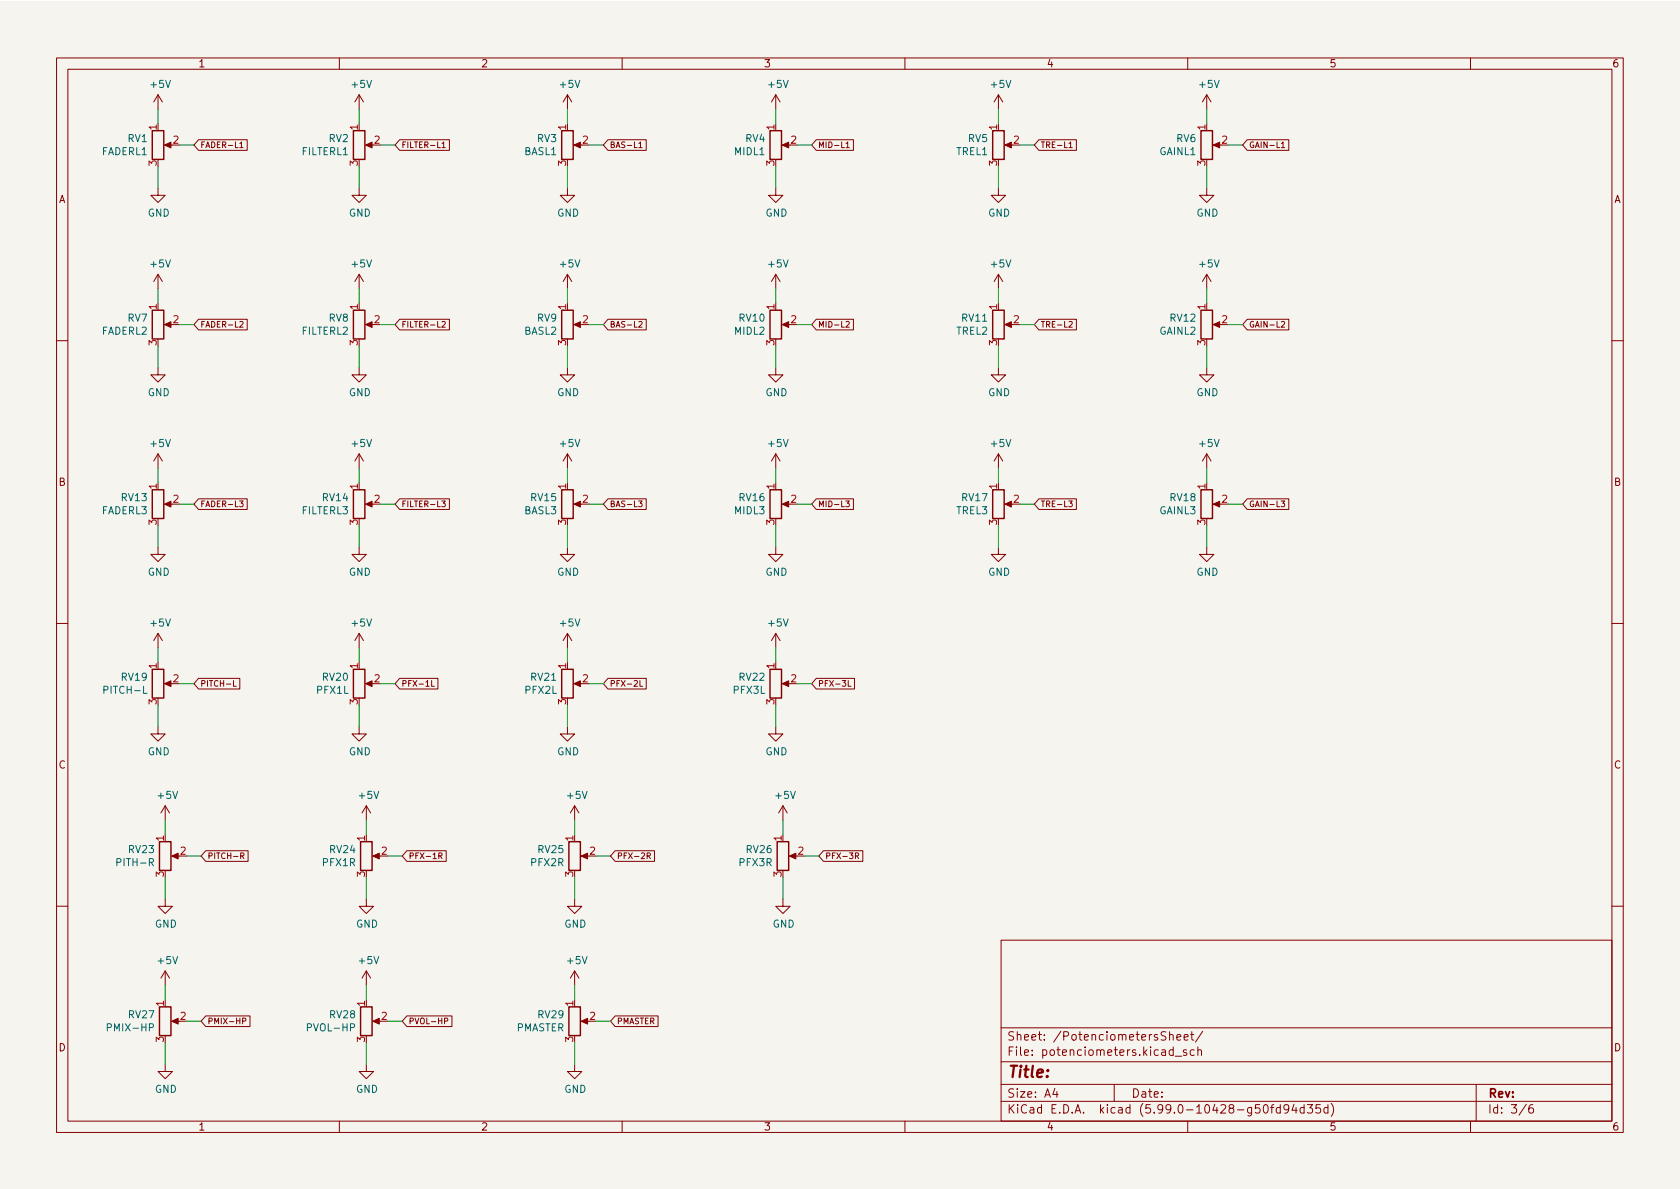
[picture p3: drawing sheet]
<svg xmlns="http://www.w3.org/2000/svg" width="297mm" height="210mm" viewBox="0 0 297 210" stroke-linecap="round" stroke-linejoin="round" font-family="sans-serif">
<path d="M0 .2h297v210.1h-297z" fill="#f5f4ef" stroke="#f5f4ef" stroke-width=".18"/>
<g fill="none" stroke="#840000" stroke-width=".18">
<path d="M10 10.2h277v190.1h-277zM12 12.2h273v186.1h-273zM27.9 16.8v2.5M27.9 16.8l-.7 1.2M27.9 16.8l.8 1.2M60 10.2v2M63.5 16.8v2.5M63.5 16.8l-.8 1.2M63.5 16.8l.8 1.2M100.3 16.8v2.5M100.3 16.8l-.7 1.2M100.3 16.8l.8 1.2"/>
<path d="M110 10.2v2M137.2 16.8v2.5M137.2 16.8l-.8 1.2M137.2 16.8l.7 1.2M160 10.2v2M176.5 16.8v2.5M176.5 16.8l-.7 1.2M176.5 16.8l.8 1.2M210 10.2v2M213.4 16.8l-.8 1.2M213.4 16.8v2.5M213.4 16.8l.7 1.2"/>
<path d="M260 10.2v2M27.9 33.3v1.2h1.3l-1.3 1.3-1.2-1.3h1.2M29.5 25.6h1M35.1 24.7h8.6v1.9h-8.6l-.8-1zM42.4 25.4l.3-.3v1M42.4 26.1h.6M63.5 33.3v1.2h1.3l-1.3 1.3-1.3-1.3h1.3M65 25.6h1M70.7 24.7h8.8v1.9h-8.8l-.9-1zM78.2 25.4l.2-.3v1M78.2 26.1h.5M100.3 33.3v1.2h1.3l-1.3 1.3-1.2-1.3h1.2"/>
<path d="M101.9 25.6h1M107.5 24.7h6.8v1.9h-6.8l-.8-1zM113 25.4l.2-.3v1M113 26.1h.5M137.2 33.3v1.2h1.2l-1.2 1.3-1.3-1.3h1.3M138.7 25.6h1M144.3 24.7h6.6v1.9h-6.6l-.8-1zM149.6 25.4l.3-.3v1M149.6 26.1h.6M176.5 33.3v1.2h1.3l-1.3 1.3-1.2-1.3h1.2M178.1 25.6h1M183.7 24.7h6.6v1.9h-6.6l-.8-1z"/>
<path d="M189 25.4l.3-.3v1M189 26.1h.6M213.4 33.3v1.2h1.2l-1.2 1.3-1.3-1.3h1.3M214.9 25.6h1M220.5 24.7h7.4v1.9h-7.4l-.8-1zM226.6 25.4l.3-.3v1M226.6 26.1h.5M27.9 48.5v2.5M27.9 48.5l-.7 1.3M27.9 48.5l.8 1.3M29.5 57.4h1M35.1 56.5h8.6v1.8h-8.6l-.8-.9z"/>
<path d="M42.4 56.9l.4-.1 .2 .3-.6 .8h.6M63.5 48.5v2.5M63.5 48.5l-.8 1.3M63.5 48.5l.8 1.3M65 57.4h1M70.7 56.5h8.8v1.8h-8.8l-.9-.9zM78.2 56.9l.3-.1 .2 .3-.6 .8h.6M100.3 48.5v2.5M100.3 48.5l-.7 1.3M100.3 48.5l.8 1.3M101.9 57.4h1M107.5 56.5h6.8v1.8h-6.8l-.8-.9z"/>
<path d="M113 56.9l.3-.1 .2 .3-.6 .8h.6M137.2 48.5v2.5M137.2 48.5l-.8 1.3M137.2 48.5l.7 1.3M138.7 57.4h1M144.3 56.5h6.6v1.8h-6.6l-.8-.9zM149.6 56.9l.4-.1 .2 .3-.7 .8h.7M176.5 48.5l-.7 1.3M176.5 48.5v2.5M176.5 48.5l.8 1.3M178.1 57.4h1M183.7 56.5h6.6v1.8h-6.6l-.8-.9z"/>
<path d="M189 56.9l.4-.1 .2 .3-.6 .8h.6M213.4 48.5v2.5M213.4 48.5l-.8 1.3M213.4 48.5l.7 1.3M214.9 57.4h1M220.5 56.5h7.4v1.8h-7.4l-.8-.9zM226.6 56.9l.3-.1 .2 .3-.6 .8h.6M10 60.2h2M27.9 65v1.3h1.3l-1.3 1.3-1.2-1.3h1.2M63.5 65v1.3h1.3l-1.3 1.3-1.3-1.3h1.3M100.3 65v1.3h1.3l-1.3 1.3-1.2-1.3h1.2M137.2 65v1.3h1.2l-1.2 1.3-1.3-1.3h1.3"/>
<path d="M176.5 65v1.3h1.3l-1.3 1.3-1.2-1.3h1.2M213.4 65v1.3h1.2l-1.2 1.3-1.3-1.3h1.3M285 60.2h2M27.9 96.8v1.2h1.3l-1.3 1.3-1.2-1.3h1.2M27.9 80.3l-.7 1.2M27.9 80.3v2.5M27.9 80.3l.8 1.2M29.5 89.1h1M35.1 88.2h8.6v1.9h-8.6l-.8-1zM42.4 88.6h.6l-.4 .4 .3 .1v.4l-.1 .1-.4-.1M63.5 96.8v1.2h1.3l-1.3 1.3-1.3-1.3h1.3M63.5 80.3v2.5"/>
<path d="M63.5 80.3l-.8 1.2M63.5 80.3l.8 1.2M65 89.1h1M70.7 88.2h8.8v1.9h-8.8l-.9-1zM78.1 88.6h.6l-.3 .4 .3 .1v.4l-.2 .1-.4-.1M100.3 96.8v1.2h1.3l-1.3 1.3-1.2-1.3h1.2M100.3 80.3v2.5M100.3 80.3l-.7 1.2M100.3 80.3l.8 1.2M101.9 89.1h1M107.5 88.2h6.8v1.9h-6.8l-.8-1zM112.9 88.6h.6l-.3 .4 .3 .1v.4l-.2 .1-.4-.1"/>
<path d="M137.2 96.8v1.2h1.2l-1.2 1.3-1.3-1.3h1.3M137.2 80.3v2.5M137.2 80.3l-.8 1.2M137.2 80.3l.7 1.2M138.7 89.1h1M144.3 88.2h6.6v1.9h-6.6l-.8-1zM149.5 88.6h.7l-.4 .4 .3 .1v.4l-.1 .1-.5-.1M176.5 96.8v1.2h1.3l-1.3 1.3-1.2-1.3h1.2M176.5 80.3v2.5M176.5 80.3l-.7 1.2M176.5 80.3l.8 1.2M178.1 89.1h1"/>
<path d="M183.7 88.2h6.6v1.9h-6.6l-.8-1zM189 88.6h.6l-.4 .4 .3 .1v.4l-.1 .1-.4-.1M213.4 96.8v1.2h1.2l-1.2 1.3-1.3-1.3h1.3M213.4 80.3v2.5M213.4 80.3l-.8 1.2M213.4 80.3l.7 1.2M214.9 89.1h1M220.5 88.2h7.4v1.9h-7.4l-.8-1zM226.5 88.6h.6l-.3 .4 .3 .1v.4l-.2 .1-.4-.1M10 110.2h2M27.9 112v2.5M27.9 112l-.7 1.3"/>
<path d="M27.9 112l.8 1.3M35.1 120h7.3v1.8h-7.3l-.8-.9zM63.5 112l-.8 1.3M63.5 112v2.5M63.5 112l.8 1.3M70.7 120h6.7v1.8h-6.7l-.9-.9zM100.3 112l-.7 1.3M100.3 112v2.5M100.3 112l.8 1.3M107.5 120h6.8v1.8h-6.8l-.8-.9zM137.2 112l-.8 1.3M137.2 112v2.5"/>
<path d="M137.2 112l.7 1.3M144.3 120h6.8v1.8h-6.8l-.8-.9zM285 110.2h2M27.9 128.5v1.3h1.3l-1.3 1.3-1.2-1.3h1.2M29.5 120.9h1M41.3 120.3v1.1h.5M63.5 128.5v1.3h1.3l-1.3 1.3-1.3-1.3h1.3M65 120.9h1M76.3 120.3v1.1h.5M100.3 128.5v1.3h1.3l-1.3 1.3-1.2-1.3h1.2M101.9 120.9h1M113.1 120.3v1.1h.5"/>
<path d="M137.2 128.5v1.3h1.2l-1.2 1.3-1.3-1.3h1.3M138.7 120.9h1M150 120.3v1.1h.5M29.2 159v1.3h1.3l-1.3 1.2-1.3-1.2h1.3M29.2 142.5v2.5M29.2 142.5l-.8 1.3M29.2 142.5l.8 1.3M30.7 151.4h1M36.4 150.4h7.5v1.9h-7.5l-.8-.9zM42.6 151.4l.4-.1 .1-.4-.5-.1v1M42.8 151.4l.3 .4M64.8 159v1.3h1.2l-1.2 1.2-1.3-1.2h1.3"/>
<path d="M64.8 142.5v2.5M64.8 142.5l-.8 1.3M64.8 142.5l.7 1.3M66.3 151.4h1M71.9 150.4h7v1.9h-7l-.8-.9zM77.6 151.4l.5-.1v-.4l-.5-.1v1M77.8 151.4l.4 .4M101.6 159v1.3h1.3l-1.3 1.2-1.3-1.2h1.3M101.6 142.5v2.5M101.6 142.5l-.8 1.3M101.6 142.5l.8 1.3M103.1 151.4h1"/>
<path d="M108.8 150.4h6.9v1.9h-6.9l-.9-.9zM114.4 151.4l.5-.1v-.4l-.5-.1v1M114.7 151.4l.3 .4M138.4 159v1.3h1.3l-1.3 1.2-1.2-1.2h1.2M138.4 142.5l-.7 1.3M138.4 142.5v2.5M138.4 142.5l.8 1.3M140 151.4h1M145.6 150.4h7v1.9h-7l-.8-.9zM151.2 151.4l.5-.1 .1-.4-.6-.1v1M151.5 151.4l.3 .4M10 160.2h2"/>
<path d="M29.2 171.7l-.8 1.3M29.2 171.7v2.5M29.2 171.7l.8 1.3M36.4 179.6h7.8v1.9h-7.8l-.8-.9zM64.8 171.7l-.8 1.3M64.8 171.7v2.5M64.8 171.7l.7 1.3M71.9 179.6h8v1.9h-8l-.8-.9zM101.6 171.7l-.8 1.3M101.6 171.7v2.5M101.6 171.7l.8 1.3M108.8 179.6h7.6v1.9h-7.6l-.9-.9z"/>
<path d="M177 166.3h108v32h-108zM285 160.2h2M29.2 188.2v1.3h1.3l-1.3 1.2-1.3-1.2h1.3M30.7 180.6h1M42.9 180.6l.5-.1v-.4l-.5-.1v1M60 198.3v2M64.8 188.2v1.3h1.2l-1.2 1.2-1.3-1.2h1.3M66.3 180.6h1M78.6 180.6l.5-.1v-.4l-.5-.1v1M101.6 188.2v1.3h1.3l-1.3 1.2-1.3-1.2h1.3M103.1 180.6h1M110 198.3v2"/>
<path d="M160 198.3v2M177 194.8h108M177 191.8h108M177 187.8h108M177 181.8h108M186.5 192.5l-.4 1h1M186.9 193v1M197 191.8v3M206.8 183.1l.2-.2 .4 .1v.9M206.8 182.4v1.5M207.4 185.7l-.4-.1-.3 .3v.4l.2 .3h.5M207.4 185.1v1.5"/>
<path d="M207.8 186.8h1.1M208.1 183.4l.7-.1-.1-.3-.4-.1-.2 .2v.8h.6M209.4 183.4l.7-.1-.1-.3-.4-.1-.2 .2v.8h.6M209.8 185.7l-.4-.1-.2 .2 .1 .3 .5 .1v.4h-.6M210 198.3v2M210.5 182.9h.6M210.7 182.4v1.3l.4 .2M211.1 185.7l-.4-.1-.3 .3v.4l.2 .3h.5M211.8 185.8l.2-.2 .4 .1v.9M211.8 185.1v1.5M212.6 182.4l-1.2 1.9M223.5 195.5l.2-.2a.81 .81 0 0 1 .6 .7 .81 .81 0 0 1-.3 .8h-.1a.81 .81 0 0 1-.4-1.3z"/>
<path d="M224.6 195.8h.6M225.2 195.3l-.3 .2v1.3M226.4 195.9l-.5-.1-.3 .3v.4l.2 .3h.6M226.4 195.3v1.5M227.9 196l-.3 .3h-.3l-.3-.3 .1-.6 .5-.1 .2 .2a.99 .99 0 0 1-.4 1.3h-.3M228.8 195.3l-.4 1h1M229.1 195.8v1M230.6 195.9l-.5-.1-.2 .3v.4l.1 .3h.6M230.6 195.3v1.5M231.1 195.3h1l-.5 .6 .4 .1v.7l-.2 .1h-.4l-.3-.1M233.4 195.3h-.7l-.1 .7 .3-.1 .5 .1 .1 .2-.1 .5-.2 .1-.6-.1M234.8 195.9l-.4-.1-.3 .3v.4l.1 .3h.6"/>
<path d="M234.8 195.3v1.5M235.4 195.1a1.72 1.72 0 0 1 0 2.3M260 198.3v2M261 191.8v6.5M269.9 195.3l-1.3 1.9M271 195.3a.6 .6 0 0 0-.7 .7v.5l.1 .3h.5l.2-.1 .1-.5-.2-.2-.4-.1-.3 .3"/>
</g>
<g fill="none" stroke="#840000" stroke-width=".25">
<path d="M26.9 23.1h2.1v5.1h-2.1zM62.5 23.1h2v5.1h-2zM99.3 23.1h2v5.1h-2zM136.1 23.1h2.1v5.1h-2.1zM175.5 23.1h2v5.1h-2zM212.3 23.1h2.1v5.1h-2.1zM26.9 54.9h2.1v5h-2.1zM62.5 54.9h2v5h-2zM99.3 54.9h2v5h-2zM136.1 54.9h2.1v5h-2.1zM175.5 54.9h2v5h-2zM212.3 54.9h2.1v5h-2.1z"/>
<path d="M26.9 86.6h2.1v5.1h-2.1zM62.5 86.6h2v5.1h-2zM99.3 86.6h2v5.1h-2zM136.1 86.6h2.1v5.1h-2.1zM175.5 86.6h2v5.1h-2zM212.3 86.6h2.1v5.1h-2.1zM26.9 118.4h2.1v5h-2.1zM62.5 118.4h2v5h-2zM99.3 118.4h2v5h-2zM136.1 118.4h2.1v5h-2.1zM28.2 148.8h2v5.1h-2zM63.8 148.8h2v5.1h-2z"/>
<path d="M100.6 148.8h2v5.1h-2zM137.4 148.8h2v5.1h-2zM28.2 178h2v5.1h-2zM63.8 178h2v5.1h-2zM100.6 178h2v5.1h-2z"/>
</g>
<g fill="#840000" stroke="#840000" stroke-width=".18">
<path d="M101.5 89.1l1.1-.5v1.1z"/>
<path d="M101.5 120.9l1.1-.5v1z"/>
<path d="M102.7 180.6l1.2-.5v1z"/>
<path d="M102.7 151.4l1.2-.5v1z"/>
<path d="M30.4 180.6l1.1-.5v1z"/>
<path d="M138.3 89.1l1.1-.5v1.1z"/>
<path d="M139.6 151.4l1.1-.5v1z"/>
<path d="M138.3 120.9l1.1-.5v1z"/>
<path d="M30.4 151.4l1.1-.5v1z"/>
<path d="M65.9 151.4l1.2-.5v1z"/>
<path d="M65.9 180.6l1.2-.5v1z"/>
<path d="M29.1 89.1l1.1-.5v1.1z"/>
<path d="M214.5 89.1l1.1-.5v1.1z"/>
<path d="M177.7 57.4l1.1-.5v1z"/>
<path d="M177.7 89.1l1.1-.5v1.1z"/>
<path d="M64.6 89.1l1.2-.5v1.1z"/>
<path d="M177.7 25.6l1.1-.5v1.1z"/>
<path d="M214.5 25.6l1.1-.5v1.1z"/>
<path d="M214.5 57.4l1.1-.5v1z"/>
<path d="M29.1 57.4l1.1-.5v1z"/>
<path d="M64.6 25.6l1.2-.5v1.1z"/>
<path d="M101.5 25.6l1.1-.5v1.1z"/>
<path d="M101.5 57.4l1.1-.5v1z"/>
<path d="M64.6 57.4l1.2-.5v1z"/>
<path d="M29.1 25.6l1.1-.5v1.1z"/>
<path d="M29.1 120.9l1.1-.5v1z"/>
<path d="M138.3 25.6l1.1-.5v1.1z"/>
<path d="M138.3 57.4l1.1-.5v1z"/>
<path d="M64.6 120.9l1.2-.5v1z"/>
</g>
<g fill="none" stroke="#009600" stroke-width=".18">
<path d="M27.9 19.3v2.5M63.5 19.3v2.5M100.3 19.3v2.5M137.2 19.3v2.5M176.5 19.3v2.5M213.4 19.3v2.5M27.9 29.5v3.8M31.7 25.6h2.6M63.5 29.5v3.8M67.3 25.6h2.5M100.3 29.5v3.8M104.1 25.6h2.6"/>
<path d="M137.2 29.5v3.8M141 25.6h2.5M176.5 29.5v3.8M180.3 25.6h2.6M213.4 29.5v3.8M217.2 25.6h2.5M27.9 51v2.6M31.7 57.4h2.6M63.5 51v2.6M67.3 57.4h2.5M100.3 51v2.6M104.1 57.4h2.6"/>
<path d="M137.2 51v2.6M141 57.4h2.5M176.5 51v2.6M180.3 57.4h2.6M213.4 51v2.6M217.2 57.4h2.5M27.9 61.2v3.8M63.5 61.2v3.8M100.3 61.2v3.8M137.2 61.2v3.8M176.5 61.2v3.8M213.4 61.2v3.8"/>
<path d="M27.9 82.8v2.5M27.9 93v3.8M31.7 89.1h2.6M63.5 82.8v2.5M63.5 93v3.8M67.3 89.1h2.5M100.3 82.8v2.5M100.3 93v3.8M104.1 89.1h2.6M137.2 82.8v2.5M137.2 93v3.8M141 89.1h2.5"/>
<path d="M176.5 82.8v2.5M176.5 93v3.8M180.3 89.1h2.6M213.4 82.8v2.5M213.4 93v3.8M217.2 89.1h2.5M27.9 114.5v2.6M63.5 114.5v2.6M100.3 114.5v2.6M137.2 114.5v2.6M27.9 124.7v3.8M31.7 120.9h2.6"/>
<path d="M63.5 124.7v3.8M67.3 120.9h2.5M100.3 124.7v3.8M104.1 120.9h2.6M137.2 124.7v3.8M141 120.9h2.5M29.2 145v2.6M29.2 155.2v3.8M33 151.4h2.6M64.8 145v2.6M64.8 155.2v3.8M68.6 151.4h2.5"/>
<path d="M101.6 145v2.6M101.6 155.2v3.8M105.4 151.4h2.5M138.4 145v2.6M138.4 155.2v3.8M142.2 151.4h2.6M29.2 174.2v2.6M64.8 174.2v2.6M101.6 174.2v2.6M29.2 184.4v3.8M33 180.6h2.6M64.8 184.4v3.8"/>
<path d="M68.6 180.6h2.5M101.6 184.4v3.8M105.4 180.6h2.5"/>
</g>
<text font-size="2.8" fill="#840000" x="178" y="190.6">Title:</text>
<g font-size="2.1" fill="#840000">
<text x="178" y="184">Sheet: /PotenciometersSheet/</text>
<text x="178" y="186.7">File: potenciometers.kicad_sch</text>
<text x="178" y="196.9">KiCad E.D.A. kicad (5.99.0-10428-g50fd94d35d)</text>
<text x="178" y="194.1">Size: A4</text>
<text x="200" y="194.1">Date:</text>
<text x="263" y="194.1">Rev:</text>
<text x="263" y="196.9">Id: 3/6</text>
</g>
<g font-size="1.8" fill="#840000">
<text x="35" y="11.9">1</text>
<text x="85" y="11.9">2</text>
<text x="135" y="11.9">3</text>
<text x="185" y="11.9">4</text>
<text x="235" y="11.9">5</text>
<text x="285" y="11.9">6</text>
<text x="10.3" y="35.9">A</text>
<text x="285.3" y="35.9">A</text>
<text x="10.3" y="85.9">B</text>
<text x="285.3" y="85.9">B</text>
<text x="10.3" y="135.9">C</text>
<text x="285.3" y="135.9">C</text>
<text x="10.3" y="185.9">D</text>
<text x="285.3" y="185.9">D</text>
<text x="35" y="199.9">1</text>
<text x="85" y="199.9">2</text>
<text x="135" y="199.9">3</text>
<text x="185" y="199.9">4</text>
<text x="235" y="199.9">5</text>
<text x="285" y="199.9">6</text>
</g>
<g font-size="1.8" fill="#006464">
<text x="26.7" y="15.5">+5V</text>
<text x="62.3" y="15.5">+5V</text>
<text x="99.1" y="15.5">+5V</text>
<text x="135.9" y="15.5">+5V</text>
<text x="175.3" y="15.5">+5V</text>
<text x="212.1" y="15.5">+5V</text>
<text x="18" y="27.4">FADERL1</text>
<text x="22.6" y="25.1">RV1</text>
<text x="53.4" y="27.4">FILTERL1</text>
<text x="58.2" y="25.1">RV2</text>
<text x="92.7" y="27.4">BASL1</text>
<text x="95" y="25.1">RV3</text>
<text x="129.9" y="27.4">MIDL1</text>
<text x="131.8" y="25.1">RV4</text>
<text x="169.1" y="27.4">TREL1</text>
<text x="171.2" y="25.1">RV5</text>
<text x="205" y="27.4">GAINL1</text>
<text x="208" y="25.1">RV6</text>
<text x="26.1" y="38.3">GND</text>
<text x="61.7" y="38.3">GND</text>
<text x="98.5" y="38.3">GND</text>
<text x="135.3" y="38.3">GND</text>
<text x="174.7" y="38.3">GND</text>
<text x="211.5" y="38.3">GND</text>
<text x="26.7" y="47.3">+5V</text>
<text x="62.3" y="47.3">+5V</text>
<text x="99.1" y="47.3">+5V</text>
<text x="135.9" y="47.3">+5V</text>
<text x="175.3" y="47.3">+5V</text>
<text x="212.1" y="47.3">+5V</text>
<text x="18" y="59.2">FADERL2</text>
<text x="22.6" y="56.9">RV7</text>
<text x="53.4" y="59.2">FILTERL2</text>
<text x="58.2" y="56.9">RV8</text>
<text x="92.7" y="59.2">BASL2</text>
<text x="95" y="56.9">RV9</text>
<text x="129.9" y="59.2">MIDL2</text>
<text x="130.7" y="56.9">RV10</text>
<text x="169.1" y="59.2">TREL2</text>
<text x="170.1" y="56.9">RV11</text>
<text x="205" y="59.2">GAINL2</text>
<text x="206.9" y="56.9">RV12</text>
<text x="26.1" y="70">GND</text>
<text x="61.7" y="70">GND</text>
<text x="98.5" y="70">GND</text>
<text x="135.3" y="70">GND</text>
<text x="174.7" y="70">GND</text>
<text x="211.5" y="70">GND</text>
<text x="26.7" y="79">+5V</text>
<text x="62.3" y="79">+5V</text>
<text x="99.1" y="79">+5V</text>
<text x="135.9" y="79">+5V</text>
<text x="175.3" y="79">+5V</text>
<text x="212.1" y="79">+5V</text>
<text x="21.5" y="88.6">RV13</text>
<text x="57.1" y="88.6">RV14</text>
<text x="93.9" y="88.6">RV15</text>
<text x="130.7" y="88.6">RV16</text>
<text x="170.1" y="88.6">RV17</text>
<text x="206.9" y="88.6">RV18</text>
<text x="18" y="90.9">FADERL3</text>
<text x="53.4" y="90.9">FILTERL3</text>
<text x="92.7" y="90.9">BASL3</text>
<text x="129.9" y="90.9">MIDL3</text>
<text x="169.1" y="90.9">TREL3</text>
<text x="205" y="90.9">GAINL3</text>
<text x="26.1" y="101.8">GND</text>
<text x="61.7" y="101.8">GND</text>
<text x="98.5" y="101.8">GND</text>
<text x="135.3" y="101.8">GND</text>
<text x="174.7" y="101.8">GND</text>
<text x="211.5" y="101.8">GND</text>
<text x="26.7" y="110.8">+5V</text>
<text x="62.3" y="110.8">+5V</text>
<text x="99.1" y="110.8">+5V</text>
<text x="135.9" y="110.8">+5V</text>
<text x="18.6" y="122.7">PITCH-L</text>
<text x="21.5" y="120.4">RV19</text>
<text x="56" y="122.7">PFX1L</text>
<text x="57.1" y="120.4">RV20</text>
<text x="92.8" y="122.7">PFX2L</text>
<text x="93.9" y="120.4">RV21</text>
<text x="129.7" y="122.7">PFX3L</text>
<text x="130.7" y="120.4">RV22</text>
<text x="26.1" y="133.5">GND</text>
<text x="61.7" y="133.5">GND</text>
<text x="98.5" y="133.5">GND</text>
<text x="135.3" y="133.5">GND</text>
<text x="28" y="141.3">+5V</text>
<text x="63.6" y="141.3">+5V</text>
<text x="100.4" y="141.3">+5V</text>
<text x="137.2" y="141.3">+5V</text>
<text x="20.9" y="153.2">PITH-R</text>
<text x="22.8" y="150.8">RV23</text>
<text x="57.1" y="153.2">PFX1R</text>
<text x="58.3" y="150.8">RV24</text>
<text x="93.9" y="153.2">PFX2R</text>
<text x="95.2" y="150.8">RV25</text>
<text x="130.7" y="153.2">PFX3R</text>
<text x="132" y="150.8">RV26</text>
<text x="27.4" y="164">GND</text>
<text x="62.9" y="164">GND</text>
<text x="99.8" y="164">GND</text>
<text x="136.6" y="164">GND</text>
<text x="28" y="170.5">+5V</text>
<text x="63.6" y="170.5">+5V</text>
<text x="100.4" y="170.5">+5V</text>
<text x="19.3" y="182.4">PMIX-HP</text>
<text x="22.8" y="180.1">RV27</text>
<text x="54.6" y="182.4">PVOL-HP</text>
<text x="58.3" y="180.1">RV28</text>
<text x="91.2" y="182.4">PMASTER</text>
<text x="95.2" y="180.1">RV29</text>
<text x="27.4" y="193.2">GND</text>
<text x="62.9" y="193.2">GND</text>
<text x="99.8" y="193.2">GND</text>
</g>
<g font-size="1.8" fill="#a90000">
<text x="27.7" y="23" transform="rotate(-90 27.7 23)">1</text>
<text x="63.2" y="23" transform="rotate(-90 63.2 23)">1</text>
<text x="100.1" y="23" transform="rotate(-90 100.1 23)">1</text>
<text x="136.9" y="23" transform="rotate(-90 136.9 23)">1</text>
<text x="176.3" y="23" transform="rotate(-90 176.3 23)">1</text>
<text x="213.1" y="23" transform="rotate(-90 213.1 23)">1</text>
<text x="27.7" y="29.3" transform="rotate(-90 27.7 29.3)">3</text>
<text x="30.6" y="25.4">2</text>
<text x="63.2" y="29.3" transform="rotate(-90 63.2 29.3)">3</text>
<text x="66.2" y="25.4">2</text>
<text x="100.1" y="29.3" transform="rotate(-90 100.1 29.3)">3</text>
<text x="103" y="25.4">2</text>
<text x="136.9" y="29.3" transform="rotate(-90 136.9 29.3)">3</text>
<text x="139.8" y="25.4">2</text>
<text x="176.3" y="29.3" transform="rotate(-90 176.3 29.3)">3</text>
<text x="179.2" y="25.4">2</text>
<text x="213.1" y="29.3" transform="rotate(-90 213.1 29.3)">3</text>
<text x="216" y="25.4">2</text>
<text x="27.7" y="54.7" transform="rotate(-90 27.7 54.7)">1</text>
<text x="30.6" y="57.1">2</text>
<text x="63.2" y="54.7" transform="rotate(-90 63.2 54.7)">1</text>
<text x="66.2" y="57.1">2</text>
<text x="100.1" y="54.7" transform="rotate(-90 100.1 54.7)">1</text>
<text x="103" y="57.1">2</text>
<text x="136.9" y="54.7" transform="rotate(-90 136.9 54.7)">1</text>
<text x="139.8" y="57.1">2</text>
<text x="176.3" y="54.7" transform="rotate(-90 176.3 54.7)">1</text>
<text x="179.2" y="57.1">2</text>
<text x="213.1" y="54.7" transform="rotate(-90 213.1 54.7)">1</text>
<text x="216" y="57.1">2</text>
<text x="27.7" y="61.1" transform="rotate(-90 27.7 61.1)">3</text>
<text x="63.2" y="61.1" transform="rotate(-90 63.2 61.1)">3</text>
<text x="100.1" y="61.1" transform="rotate(-90 100.1 61.1)">3</text>
<text x="136.9" y="61.1" transform="rotate(-90 136.9 61.1)">3</text>
<text x="176.3" y="61.1" transform="rotate(-90 176.3 61.1)">3</text>
<text x="213.1" y="61.1" transform="rotate(-90 213.1 61.1)">3</text>
<text x="27.7" y="86.5" transform="rotate(-90 27.7 86.5)">1</text>
<text x="30.6" y="88.9">2</text>
<text x="63.2" y="86.5" transform="rotate(-90 63.2 86.5)">1</text>
<text x="66.2" y="88.9">2</text>
<text x="100.1" y="86.5" transform="rotate(-90 100.1 86.5)">1</text>
<text x="103" y="88.9">2</text>
<text x="136.9" y="86.5" transform="rotate(-90 136.9 86.5)">1</text>
<text x="139.8" y="88.9">2</text>
<text x="176.3" y="86.5" transform="rotate(-90 176.3 86.5)">1</text>
<text x="179.2" y="88.9">2</text>
<text x="213.1" y="86.5" transform="rotate(-90 213.1 86.5)">1</text>
<text x="216" y="88.9">2</text>
<text x="27.7" y="92.8" transform="rotate(-90 27.7 92.8)">3</text>
<text x="63.2" y="92.8" transform="rotate(-90 63.2 92.8)">3</text>
<text x="100.1" y="92.8" transform="rotate(-90 100.1 92.8)">3</text>
<text x="136.9" y="92.8" transform="rotate(-90 136.9 92.8)">3</text>
<text x="176.3" y="92.8" transform="rotate(-90 176.3 92.8)">3</text>
<text x="213.1" y="92.8" transform="rotate(-90 213.1 92.8)">3</text>
<text x="27.7" y="118.2" transform="rotate(-90 27.7 118.2)">1</text>
<text x="63.2" y="118.2" transform="rotate(-90 63.2 118.2)">1</text>
<text x="100.1" y="118.2" transform="rotate(-90 100.1 118.2)">1</text>
<text x="136.9" y="118.2" transform="rotate(-90 136.9 118.2)">1</text>
<text x="27.7" y="124.6" transform="rotate(-90 27.7 124.6)">3</text>
<text x="30.6" y="120.6">2</text>
<text x="63.2" y="124.6" transform="rotate(-90 63.2 124.6)">3</text>
<text x="66.2" y="120.6">2</text>
<text x="100.1" y="124.6" transform="rotate(-90 100.1 124.6)">3</text>
<text x="103" y="120.6">2</text>
<text x="136.9" y="124.6" transform="rotate(-90 136.9 124.6)">3</text>
<text x="139.8" y="120.6">2</text>
<text x="29" y="148.7" transform="rotate(-90 29 148.7)">1</text>
<text x="64.5" y="148.7" transform="rotate(-90 64.5 148.7)">1</text>
<text x="101.3" y="148.7" transform="rotate(-90 101.3 148.7)">1</text>
<text x="138.2" y="148.7" transform="rotate(-90 138.2 148.7)">1</text>
<text x="29" y="155" transform="rotate(-90 29 155)">3</text>
<text x="31.9" y="151.1">2</text>
<text x="64.5" y="155" transform="rotate(-90 64.5 155)">3</text>
<text x="67.5" y="151.1">2</text>
<text x="101.3" y="155" transform="rotate(-90 101.3 155)">3</text>
<text x="104.3" y="151.1">2</text>
<text x="138.2" y="155" transform="rotate(-90 138.2 155)">3</text>
<text x="141.1" y="151.1">2</text>
<text x="29" y="177.9" transform="rotate(-90 29 177.9)">1</text>
<text x="64.5" y="177.9" transform="rotate(-90 64.5 177.9)">1</text>
<text x="101.3" y="177.9" transform="rotate(-90 101.3 177.9)">1</text>
<text x="29" y="184.3" transform="rotate(-90 29 184.3)">3</text>
<text x="31.9" y="180.3">2</text>
<text x="64.5" y="184.3" transform="rotate(-90 64.5 184.3)">3</text>
<text x="67.5" y="180.3">2</text>
<text x="101.3" y="184.3" transform="rotate(-90 101.3 184.3)">3</text>
<text x="104.3" y="180.3">2</text>
</g>
<g font-size="1.4" fill="#840000">
<text x="35.4" y="26.2">FADER-L1</text>
<text x="70.9" y="26.2">FILTER-L1</text>
<text x="107.7" y="26.2">BAS-L1</text>
<text x="144.6" y="26.2">MID-L1</text>
<text x="183.9" y="26.2">TRE-L1</text>
<text x="220.8" y="26.2">GAIN-L1</text>
<text x="35.4" y="57.9">FADER-L2</text>
<text x="70.9" y="57.9">FILTER-L2</text>
<text x="107.7" y="57.9">BAS-L2</text>
<text x="144.6" y="57.9">MID-L2</text>
<text x="183.9" y="57.9">TRE-L2</text>
<text x="220.8" y="57.9">GAIN-L2</text>
<text x="35.4" y="89.7">FADER-L3</text>
<text x="70.9" y="89.7">FILTER-L3</text>
<text x="107.7" y="89.7">BAS-L3</text>
<text x="144.6" y="89.7">MID-L3</text>
<text x="183.9" y="89.7">TRE-L3</text>
<text x="220.8" y="89.7">GAIN-L3</text>
<text x="35.4" y="121.4">PITCH-L</text>
<text x="70.9" y="121.4">PFX-1L</text>
<text x="107.7" y="121.4">PFX-2L</text>
<text x="144.6" y="121.4">PFX-3L</text>
<text x="36.6" y="151.9">PITCH-R</text>
<text x="72.2" y="151.9">PFX-1R</text>
<text x="109" y="151.9">PFX-2R</text>
<text x="145.8" y="151.9">PFX-3R</text>
<text x="36.6" y="181.1">PMIX-HP</text>
<text x="72.2" y="181.1">PVOL-HP</text>
<text x="109" y="181.1">PMASTER</text>
</g>
</svg>
